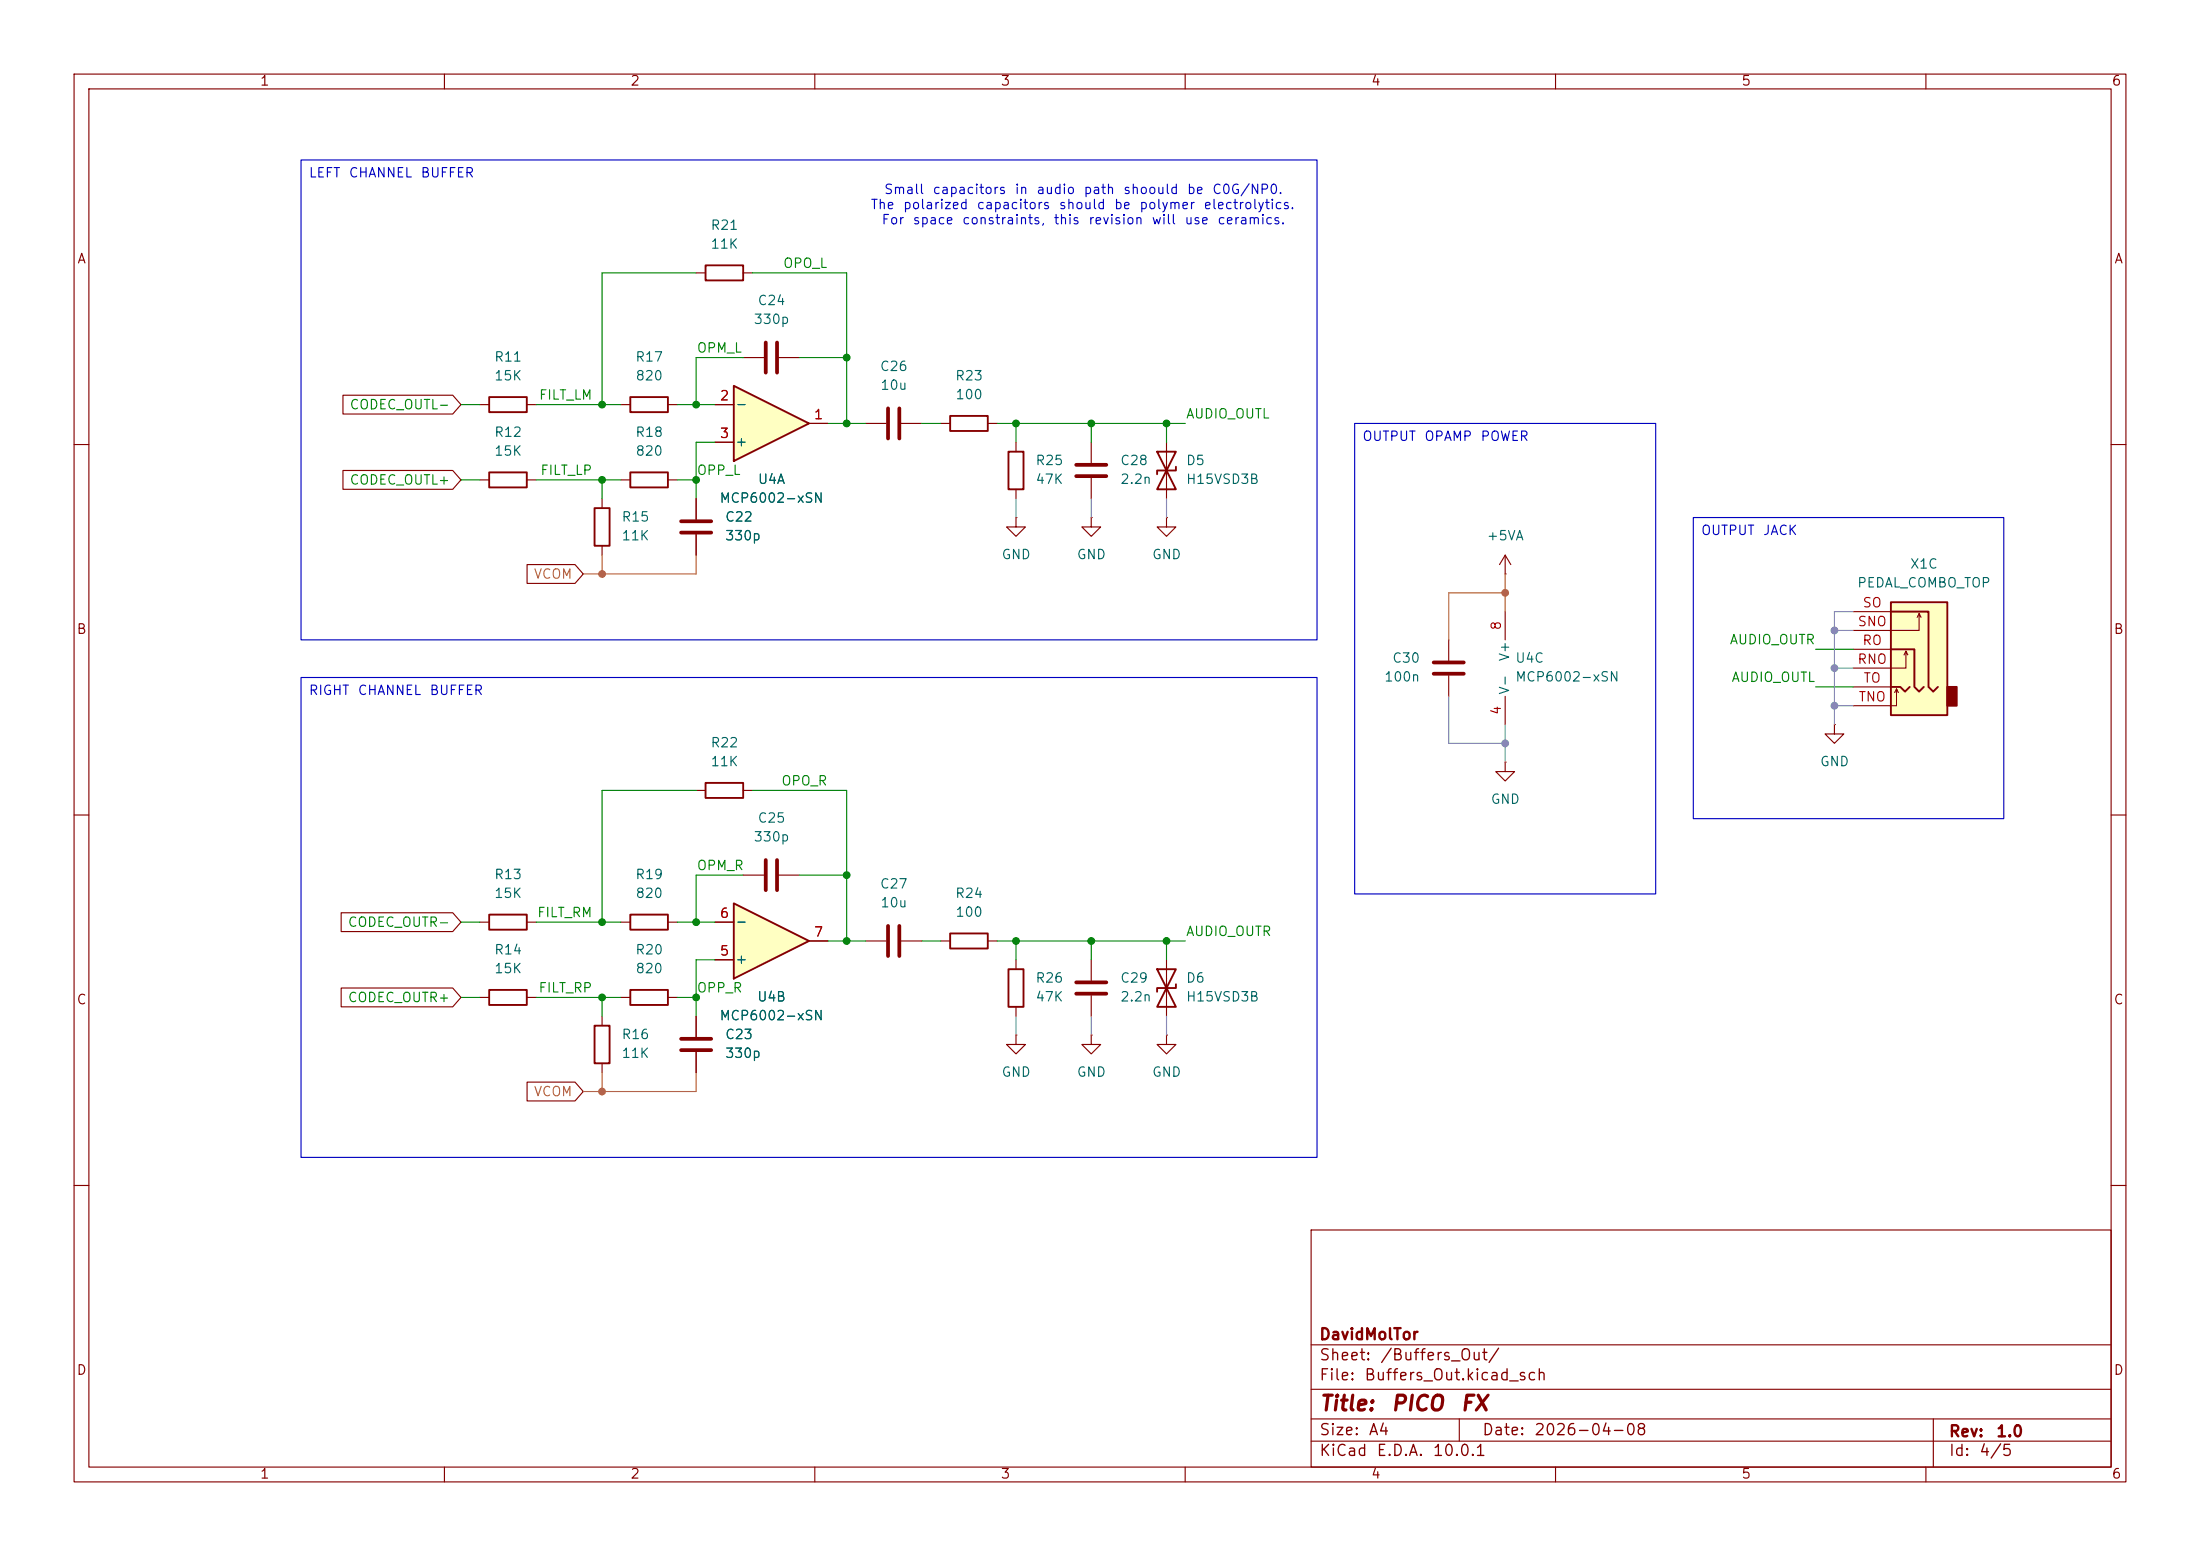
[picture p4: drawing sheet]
<svg xmlns="http://www.w3.org/2000/svg" width="297mm" height="210mm" viewBox="0 0 297 210" stroke-linecap="round" stroke-linejoin="round" font-family="sans-serif">
<g fill="none" stroke="#840000" stroke-width=".15">
<path d="M10 10h277v190h-277zM12 12h273v186h-273zM60 10v2M110 10v2M160 10v2M210 10v2M260 10v2M83.8 54.6h1.3M90.2 54.6h1.2M10 60h2M83.8 64.8h1.3M90.2 64.8h1.2"/>
<path d="M285 60h2M10 110h2M285 110h2M10 160h2M177 166h108v32h-108zM285 160h2M60 198v2M110 198v2M160 198v2M177 194.5h108M177 191.5h108M177 187.5h108"/>
<path d="M177 181.5h108M197 191.5v3M210 198v2M260 198v2M261 191.5v6.5"/>
</g>
<path d="M85.1 53.6h5.1v2h-5.1zM85.1 63.8h5.1v2h-5.1z" fill="none" stroke="#840000" stroke-width=".25"/>
<path d="M99.1 52.1l10.1 5.1-10.1 5z" fill="#ffffc2"/>
<path d="M99.1 52.1l10.1 5.1-10.1 5zM128.3 56.1h5v2.1h-5zM66 63.8h5.1v2h-5.1zM136.1 61h2.1v5h-2.1zM66 133.6h5.1v2h-5.1zM85.1 123.4h5.1v2.1h-5.1z" fill="none" stroke="#840000" stroke-width=".25"/>
<g fill="none" stroke="#840000" stroke-width=".15">
<path d="M96.5 54.6h2.6M96.5 59.7h2.6M109.2 57.2h2.6M116.8 57.2h2.8M121.7 57.2h2.8M127 57.2h1.3M133.3 57.2h1.3M137.2 59.7v1.3M64.8 64.8h1.2M71.1 64.8h1.3M94 67.3v2.8M94 72.1v2.8"/>
<path d="M137.2 69.9v1.2h1.2l-1.2 1.3-1.3-1.3h1.3M137.2 69.9h.1M137.2 66v1.3M203.2 77.5h.1M203.2 74.9l-.8 1.3M203.2 74.9l.8 1.3M203.2 74.9v2.6M195.6 86.4v2.8M195.6 91.2v2.8M203.2 82.6v3.8M203.2 94v3.8M100.3 118.1h2.8"/>
<path d="M105.2 118.1h2.7M203.2 102.9v1.2h1.3l-1.3 1.3-1.3-1.3h1.3M203.2 102.9h.1M64.8 134.6h1.2M71.1 134.6h1.3M83.8 124.5h1.3M90.2 124.5h1.2"/>
</g>
<path d="M119.9 55.1v4.1M121.4 55.1v4.1M91.9 70.4h4.1M91.9 71.9h4.1M193.5 89.4h4.1M193.5 90.9h4.1M103.4 116.1v4M104.9 116.1v4" fill="none" stroke="#840000" stroke-width=".51"/>
<path d="M99.1 121.9l10.1 5.1-10.1 5.1z" fill="#ffffc2"/>
<path d="M66 53.6h5.1v2h-5.1zM95.2 105.7h5.1v2h-5.1zM80.3 138.4h2v5.1h-2zM85.1 133.6h5.1v2h-5.1zM99.1 121.9l10.1 5.1-10.1 5.1zM128.3 126h5v2h-5zM156.2 130.8h2.5l-2.5 5.1h2.5zM158.7 132.8v.6h-2.5v.5" fill="none" stroke="#840000" stroke-width=".25"/>
<g fill="none" stroke="#840000" stroke-width=".15">
<path d="M64.8 54.6h1.2M71.1 54.6h1.3M94 106.7h1.2M100.3 106.7h1.3M81.3 137.2v1.2M83.8 134.6h1.3M90.2 134.6h1.2M94 137.2v2.8M96.5 129.5h2.6M96.5 124.5h2.6M109.2 127h2.6M116.8 127h2.8"/>
<path d="M121.7 127h2.8M127 127h1.3M133.3 127h1.3M137.2 139.7v1.3h1.2l-1.2 1.2-1.3-1.2h1.3M137.2 139.7h.1M157.5 139.7v1.3h1.2l-1.2 1.2-1.3-1.2h1.3M157.5 139.7h.1M157.5 129.5v7.7M81.3 143.5v1.3M94 142v2.8"/>
</g>
<path d="M119.9 125v4M121.4 125v4M91.9 140.2h4.1M91.9 141.7h4.1" fill="none" stroke="#840000" stroke-width=".51"/>
<path d="M255.3 81.3h7.6v15.2h-7.6z" fill="#ffffc2"/>
<path d="M262.9 92.7h1.3v2.6h-1.3z" fill="#840000" stroke="#840000" stroke-width=".25"/>
<path d="M95.2 35.8h5.1v2h-5.1zM80.3 68.6h2v5.1h-2zM156.2 61h2.5l-2.5 5h2.5zM158.7 63v.5h-2.5v.5M255.3 81.3h7.6v15.2h-7.6zM255.3 87.6h3.1v5.1l.7 .6 .6-.6M255.3 92.7h1.2l.7 .6 .6-.6M255.3 82.6h5v10.1l.7 .6 .6-.6M66 123.4h5.1v2.1h-5.1zM136.1 130.8h2.1v5.1h-2.1z" fill="none" stroke="#840000" stroke-width=".25"/>
<g fill="none" stroke="#840000" stroke-width=".15">
<path d="M94 36.8h1.2M100.3 36.8h1.3M46.3 53.3h14.8l1.1 1.3-1.1 1.3h-14.8zM96.5 54.6h2.6M96.5 59.7h2.6M100.3 48.3h2.8M105.2 48.3h2.7M109.2 57.2h2.6M147.3 59.7v2.8M157.5 59.7v7.6M46.3 63.5h14.8l1.1 1.3-1.1 1.2h-14.8zM71.2 76.2h6.4l1.1 1.3-1.1 1.2h-6.4z"/>
<path d="M81.3 67.3v1.3M81.3 73.7v1.2M94 67.3v2.8M94 72.1v2.8M147.3 69.9v1.2h1.3l-1.3 1.3-1.3-1.3h1.3M147.3 69.9h.1M147.3 64.5v2.8M157.5 69.9v1.2h1.2l-1.2 1.3-1.3-1.3h1.3M157.5 69.9h.1M247.6 97.8v1.3h-1.2l1.2 1.2 1.3-1.2h-1.3M247.6 97.8h.1M250.2 87.6h5.1"/>
<path d="M250.2 82.6h5.1M250.2 92.7h5.1M256 93l-.2 .5M256.3 93.5l-.3-.5v2.3h-5.8M257.3 87.9l-.3 .5M257.6 88.4l-.3-.5v2.3h-7.1M259.1 82.8l-.3 .5M259.3 83.3l-.2-.5v2.3h-8.9M46.1 123.2h15l1.1 1.3-1.1 1.2h-15zM46.1 133.3h15l1.1 1.3-1.1 1.3h-15zM64.8 124.5h1.2M71.1 124.5h1.3"/>
<path d="M94 137.2v2.8M96.5 124.5h2.6M96.5 129.5h2.6M109.2 127h2.6M137.2 129.5v1.3M137.2 135.9v1.3M147.3 139.7v1.3h1.3l-1.3 1.2-1.3-1.2h1.3M147.3 139.7h.1M147.3 129.5v2.8M147.3 134.4v2.8M71.2 146h6.4l1.1 1.3-1.1 1.3h-6.4zM94 142v2.8"/>
</g>
<path d="M103.4 46.2v4.1M104.9 46.2v4.1M145.3 62.7h4.1M145.3 64.3h4.1M145.3 132.6h4.1M145.3 134.1h4.1" fill="none" stroke="#840000" stroke-width=".51"/>
<g fill="none" stroke="#008400" stroke-width=".15">
<path d="M94 36.8h-12.7v17.8M101.6 36.8h12.7v20.4M62.2 54.6h2.6M72.4 54.6h11.4M91.4 54.6h5.1M96.5 59.7h-2.5v7.6M100.3 48.3h-6.3v6.3M107.9 48.3h6.4M111.8 57.2h5M134.6 57.2h25.4M137.2 57.2v2.5M147.3 57.2v2.5"/>
<path d="M157.5 57.2v2.5M62.2 64.8h2.6M72.4 64.8h11.4M81.3 64.8v2.5M91.4 64.8h2.6M245.1 92.7h5.1M245.1 87.6h5.1M94 106.7h-12.7v17.8M100.3 118.1h-6.3v6.4M101.6 106.7h12.7v20.3M107.9 118.1h6.4M62.2 134.6h2.6"/>
<path d="M62.2 124.5h2.6M72.4 134.6h11.4M72.4 124.5h11.4M81.3 134.6v2.6M91.4 134.6h2.6M91.4 124.5h5.1M96.5 129.5h-2.5v7.7M111.8 127h5M134.6 127h25.4M137.2 127v2.5M147.3 127v2.5M157.5 127v2.5"/>
</g>
<path d="M81.3 74.9v2.6M94 74.9v2.6h-15.3M203.2 77.5v5.1M203.2 80h-7.6v6.4M81.3 144.8v2.5M94 144.8v2.5h-15.3" fill="none" stroke="#dd8500" stroke-width=".15"/>
<path d="M137.2 67.3v2.6M147.3 67.3v2.6M157.5 67.3v2.6M195.6 94v6.3h7.6M203.2 97.8v5.1M247.6 85.1h2.6M247.6 90.2h2.6M247.6 95.3h2.6M250.2 82.6h-2.6v15.2M137.2 137.2v2.5M147.3 137.2v2.5M157.5 137.2v2.5" fill="none" stroke="#848484" stroke-width=".15"/>
<path d="M124.5 57.2h2.5M124.5 127h2.5" fill="none" stroke="#009600" stroke-width=".15"/>
<path d="M40.6 21.6h137.2v64.8h-137.2zM182.9 57.2h40.6v63.5h-40.6zM228.6 69.9h41.9v40.6h-41.9zM40.6 91.4h137.2v64.8h-137.2z" fill="none" stroke="#0000c2" stroke-width=".15"/>
<g fill="#848484" stroke="#848484" stroke-width=".14">
<circle cx="203.2" cy="100.3" r=".46"/>
<circle cx="247.6" cy="95.3" r=".46"/>
<circle cx="247.6" cy="90.2" r=".46"/>
<circle cx="247.6" cy="85.1" r=".46"/>
</g>
<g fill="#dd8500" stroke="#dd8500" stroke-width=".14">
<circle cx="203.2" cy="80" r=".46"/>
<circle cx="81.3" cy="77.5" r=".46"/>
<circle cx="81.3" cy="147.3" r=".46"/>
</g>
<g fill="#008400" stroke="#008400" stroke-width=".14">
<circle cx="81.3" cy="64.8" r=".46"/>
<circle cx="94" cy="54.6" r=".46"/>
<circle cx="114.3" cy="48.3" r=".46"/>
<circle cx="137.2" cy="57.2" r=".46"/>
<circle cx="157.5" cy="127" r=".46"/>
<circle cx="147.3" cy="127" r=".46"/>
<circle cx="137.2" cy="127" r=".46"/>
<circle cx="157.5" cy="57.2" r=".46"/>
<circle cx="147.3" cy="57.2" r=".46"/>
<circle cx="94" cy="64.8" r=".46"/>
<circle cx="81.3" cy="54.6" r=".46"/>
<circle cx="114.3" cy="57.2" r=".46"/>
<circle cx="114.3" cy="118.1" r=".46"/>
<circle cx="94" cy="124.5" r=".46"/>
<circle cx="94" cy="134.6" r=".46"/>
<circle cx="81.3" cy="124.5" r=".46"/>
<circle cx="81.3" cy="134.6" r=".46"/>
<circle cx="114.3" cy="127" r=".46"/>
</g>
<g font-size="2" fill="#840000">
<text x="178" y="190.9">Title:</text>
<text x="187.7" y="190.9">PICO</text>
<text x="197" y="190.9">FX</text>
</g>
<g font-size="1.5" fill="#840000">
<text x="178" y="184">Sheet:</text>
<text x="178" y="181.2">DavidMolTor</text>
<text x="186.2" y="184">/Buffers_Out/</text>
<text x="178" y="186.7">File:</text>
<text x="184.1" y="186.7">Buffers_Out.kicad_sch</text>
<text x="178" y="196.9">KiCad</text>
<text x="178" y="194.1">Size:</text>
<text x="184.7" y="194.1">A4</text>
<text x="185.7" y="196.9">E.D.A.</text>
<text x="193.3" y="196.9">10.0.1</text>
<text x="200" y="194.1">Date:</text>
<text x="207" y="194.1">2026-04-08</text>
<text x="263" y="194.3">Rev:</text>
<text x="263" y="196.9">Id:</text>
<text x="267.1" y="196.9">4/5</text>
<text x="269.4" y="194.3">1.0</text>
</g>
<g font-size="1.3" fill="#840000">
<text x="35" y="11.9">1</text>
<text x="85" y="11.9">2</text>
<text x="135" y="11.9">3</text>
<text x="185" y="11.9">4</text>
<text x="235" y="11.9">5</text>
<text x="285" y="11.9">6</text>
<text x="10.3" y="35.9">A</text>
<text x="285.3" y="35.9">A</text>
<text x="10.3" y="85.9">B</text>
<text x="285.3" y="85.9">B</text>
<text x="10.3" y="135.9">C</text>
<text x="285.3" y="135.9">C</text>
<text x="10.3" y="185.9">D</text>
<text x="285.3" y="185.9">D</text>
<text x="35" y="199.9">1</text>
<text x="85" y="199.9">2</text>
<text x="135" y="199.9">3</text>
<text x="185" y="199.9">4</text>
<text x="235" y="199.9">5</text>
<text x="285" y="199.9">6</text>
</g>
<g font-size="1.3" fill="#0000c2">
<text x="41.6" y="24.3">LEFT</text>
<text x="47" y="24.3">CHANNEL</text>
<text x="56.7" y="24.3">BUFFER</text>
<text x="117.4" y="28.6">The</text>
<text x="119.3" y="26.5">Small</text>
<text x="121.8" y="28.6">polarized</text>
<text x="125.8" y="26.5">capacitors</text>
<text x="131.8" y="28.6">capacitors</text>
<text x="136.9" y="26.5">in</text>
<text x="139.8" y="26.5">audio</text>
<text x="142.8" y="28.6">should</text>
<text x="146.2" y="26.5">path</text>
<text x="150.3" y="28.6">be</text>
<text x="151.5" y="26.5">shoould</text>
<text x="153.7" y="28.6">polymer</text>
<text x="160.1" y="26.5">be</text>
<text x="162.4" y="28.6">electrolytics.</text>
<text x="163.6" y="26.5">C0G/NP0.</text>
<text x="118.9" y="30.6">For</text>
<text x="123.1" y="30.6">space</text>
<text x="129.8" y="30.6">constraints,</text>
<text x="142.1" y="30.6">this</text>
<text x="146.8" y="30.6">revision</text>
<text x="155.4" y="30.6">will</text>
<text x="159.8" y="30.6">use</text>
<text x="164.2" y="30.6">ceramics.</text>
<text x="183.8" y="59.8">OUTPUT</text>
<text x="192.2" y="59.8">OPAMP</text>
<text x="199.8" y="59.8">POWER</text>
<text x="229.6" y="72.5">OUTPUT</text>
<text x="237.9" y="72.5">JACK</text>
<text x="41.6" y="94.1">RIGHT</text>
<text x="48.2" y="94.1">CHANNEL</text>
<text x="57.9" y="94.1">BUFFER</text>
</g>
<g font-size="1.3" fill="#006464">
<text x="95.8" y="31.3">R21</text>
<text x="95.8" y="33.9">11K</text>
<text x="102.2" y="41.5">C24</text>
<text x="101.6" y="44">330p</text>
<text x="66.6" y="49.1">R11</text>
<text x="66.6" y="51.7">15K</text>
<text x="85.7" y="49.1">R17</text>
<text x="85.7" y="51.7">820</text>
<text x="118.7" y="50.4">C26</text>
<text x="118.8" y="52.9">10u</text>
<text x="128.9" y="51.7">R23</text>
<text x="66.6" y="59.3">R12</text>
<text x="85.7" y="59.3">R18</text>
<text x="99.2" y="55.5">-</text>
<text x="128.9" y="54.2">100</text>
<text x="66.6" y="61.8">15K</text>
<text x="85.7" y="61.8">820</text>
<text x="99.2" y="60.6">+</text>
<text x="102.2" y="65.6">U4A</text>
<text x="139.7" y="63.1">R25</text>
<text x="139.7" y="65.6">47K</text>
<text x="151.1" y="63.1">C28</text>
<text x="151.1" y="65.6">2.2n</text>
<text x="160" y="63.1">D5</text>
<text x="160" y="65.6">H15VSD3B</text>
<text x="83.8" y="70.7">R15</text>
<text x="97.1" y="68.2">MCP6002-xSN</text>
<text x="97.8" y="70.7">C22</text>
<text x="83.8" y="73.3">11K</text>
<text x="97.8" y="73.3">330p</text>
<text x="135.1" y="75.8">GND</text>
<text x="145.3" y="75.8">GND</text>
<text x="155.4" y="75.8">GND</text>
<text x="200.6" y="73.3">+5VA</text>
<text x="257.8" y="77.1">X1C</text>
<text x="250.6" y="79.6">PEDAL_COMBO_TOP</text>
<text x="187.9" y="89.8">C30</text>
<text x="204.1" y="89.4" transform="rotate(-90 204.1 89.4)">V+</text>
<text x="204.5" y="89.8">U4C</text>
<text x="186.8" y="92.3">100n</text>
<text x="204.1" y="93.9" transform="rotate(-90 204.1 93.9)">V-</text>
<text x="204.5" y="92.3">MCP6002-xSN</text>
<text x="95.8" y="101.2">R22</text>
<text x="95.8" y="103.7">11K</text>
<text x="245.6" y="103.7">GND</text>
<text x="101.6" y="113.9">330p</text>
<text x="102.2" y="111.4">C25</text>
<text x="201.2" y="108.8">GND</text>
<text x="66.6" y="119">R13</text>
<text x="85.7" y="119">R19</text>
<text x="66.6" y="121.5">15K</text>
<text x="85.7" y="121.5">820</text>
<text x="99.2" y="125.3">-</text>
<text x="118.7" y="120.2">C27</text>
<text x="118.8" y="122.8">10u</text>
<text x="128.9" y="121.5">R24</text>
<text x="128.9" y="124.1">100</text>
<text x="66.6" y="129.1">R14</text>
<text x="66.6" y="131.7">15K</text>
<text x="85.7" y="129.1">R20</text>
<text x="85.7" y="131.7">820</text>
<text x="99.2" y="130.4">+</text>
<text x="102.1" y="135.5">U4B</text>
<text x="139.7" y="132.9">R26</text>
<text x="139.7" y="135.5">47K</text>
<text x="151.1" y="132.9">C29</text>
<text x="151.1" y="135.5">2.2n</text>
<text x="160" y="132.9">D6</text>
<text x="160" y="135.5">H15VSD3B</text>
<text x="83.8" y="140.6">R16</text>
<text x="83.8" y="143.1">11K</text>
<text x="97.1" y="138">MCP6002-xSN</text>
<text x="97.8" y="143.1">330p</text>
<text x="97.8" y="140.6">C23</text>
<text x="135.1" y="145.6">GND</text>
<text x="145.3" y="145.6">GND</text>
<text x="155.4" y="145.6">GND</text>
</g>
<g font-size="1.3" fill="#008400">
<text x="105.6" y="36.5">OPO_L</text>
<text x="94" y="47.9">OPM_L</text>
<text x="47.1" y="55.6">CODEC_OUTL-</text>
<text x="72.7" y="54.3">FILT_LM</text>
<text x="160" y="56.8">AUDIO_OUTL</text>
<text x="47.1" y="65.7">CODEC_OUTL+</text>
<text x="72.9" y="64.4">FILT_LP</text>
<text x="94" y="64.4">OPP_L</text>
<text x="233.4" y="87.3">AUDIO_OUTR</text>
<text x="233.7" y="92.4">AUDIO_OUTL</text>
<text x="105.4" y="106.3">OPO_R</text>
<text x="94" y="117.8">OPM_R</text>
<text x="46.9" y="125.4">CODEC_OUTR-</text>
<text x="72.4" y="124.1">FILT_RM</text>
<text x="160" y="126.7">AUDIO_OUTR</text>
<text x="46.9" y="135.6">CODEC_OUTR+</text>
<text x="72.6" y="134.3">FILT_RP</text>
<text x="94" y="134.3">OPP_R</text>
</g>
<g font-size="1.3" fill="#a90000">
<text x="97.1" y="54.4">2</text>
<text x="97.1" y="59.4">3</text>
<text x="109.8" y="56.9">1</text>
<text x="251.4" y="82.3">SO</text>
<text x="202.9" y="85.2" transform="rotate(-90 202.9 85.2)">8</text>
<text x="250.7" y="89.9">RNO</text>
<text x="250.7" y="84.8">SNO</text>
<text x="251.3" y="87.4">RO</text>
<text x="250.8" y="95">TNO</text>
<text x="251.5" y="92.5">TO</text>
<text x="202.9" y="96.6" transform="rotate(-90 202.9 96.6)">4</text>
<text x="97.1" y="124.2">6</text>
<text x="97.1" y="129.3">5</text>
<text x="109.8" y="126.7">7</text>
</g>
<g font-size="1.3" fill="#dd8500">
<text x="72" y="78.4">VCOM</text>
<text x="72" y="148.3">VCOM</text>
</g>
</svg>
